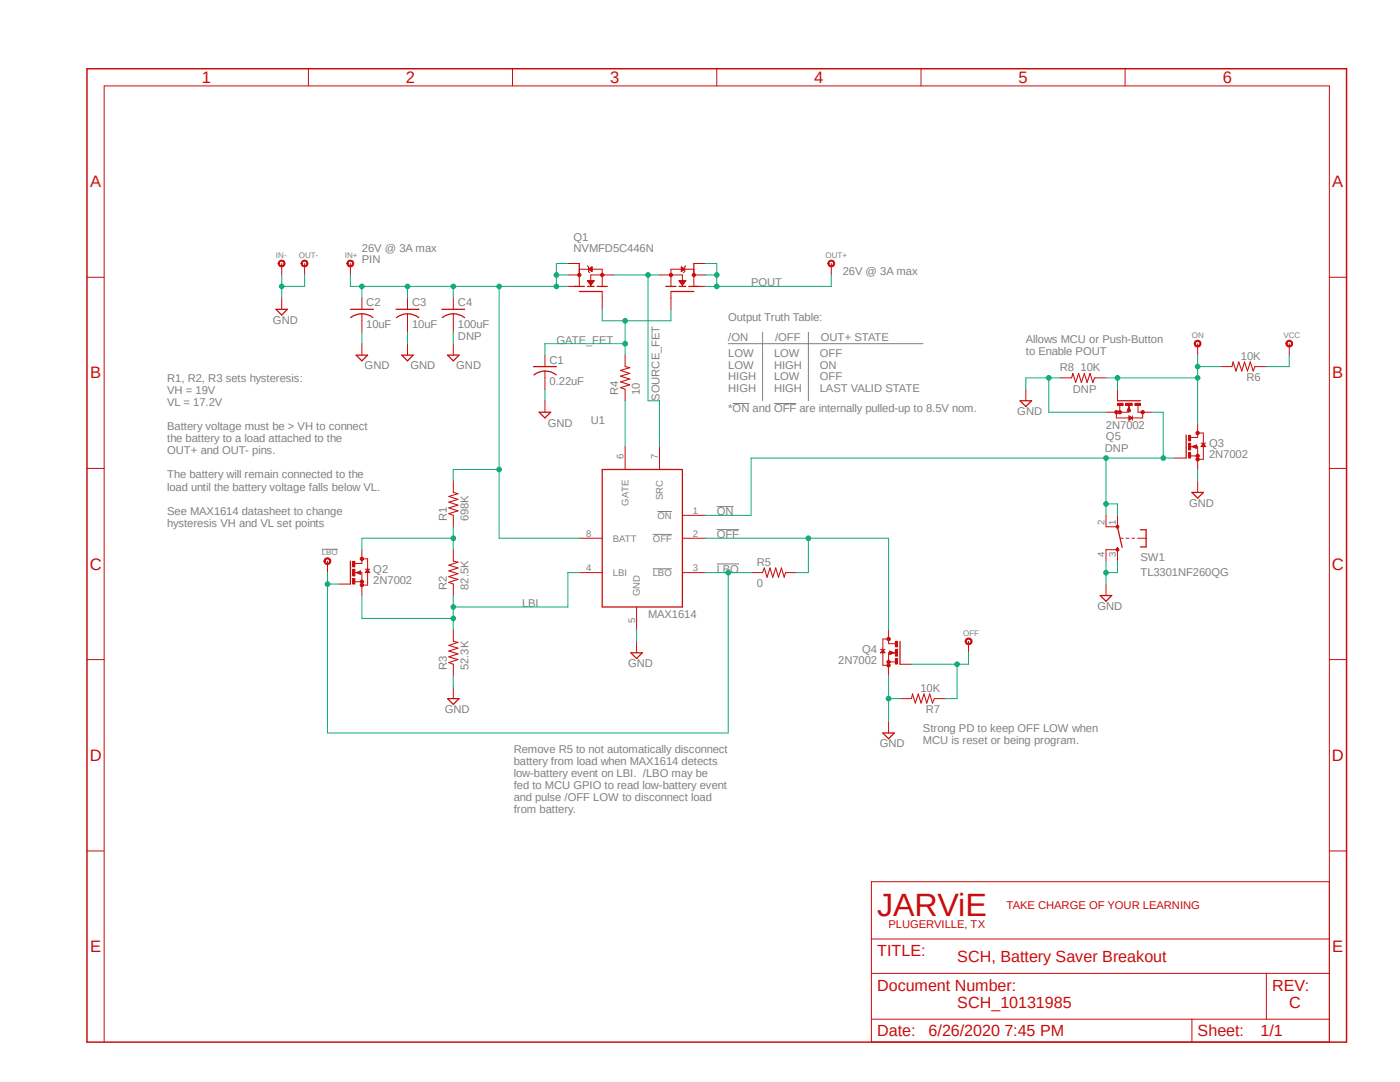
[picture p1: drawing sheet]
<svg xmlns="http://www.w3.org/2000/svg" width="279mm" height="216mm" viewBox="0 0 279 216" stroke-linecap="round" stroke-linejoin="round" font-family="sans-serif">
<path d="M16.9 13.4l252.2 195M269.1 13.4l-252.2 195" fill="none" stroke="#fff" stroke-width=".2"/>
<path d="M145.3 68.6h38.9M152.2 66.3v13.7M161.3 66.3v13.7M146.2 80.5h3.4M154.5 80.5h4.4M64.2 109.6h3.2M130.3 113.5h3.8M130.3 106.6h3.8M131.2 102.1h2.9M143 112.5h4.5M143 101.1h3.4M143 105.7h4.5" fill="none" stroke="#808080" stroke-width=".2"/>
<path d="M17.4 13.7h251.3v194.2h-251.3z" fill="none" stroke="#c90d0c" stroke-width=".3"/>
<g fill="none" stroke="#c90d0c" stroke-width=".2">
<path d="M61.6 13.7v3.4M102.3 13.7v3.4M143 13.7v3.4M183.8 13.7v3.4M224.5 13.7v3.4M17.4 55.3h3.4M69.9 52.6v2.3M265.3 55.3h3.4M108.8 70.9v2.3M108.8 74v3.7M124.8 70.9v2.3M124.8 77.7v2.3"/>
<path d="M17.4 93.5h3.4M90.5 96v2.3M124.8 89.1v4.6M131.6 89.1v4.6M265.3 93.5h3.4M90.5 102.8v2.3M90.5 109.7v2.3M90.5 116.5v2.3M115.6 114.3h4.6M115.6 107.4h4.6M136.2 114.3h4.6M136.2 107.4h4.6"/>
<path d="M136.2 102.8h4.6M149.9 114.3h2.3M156.8 114.3h2.2M17.4 131.6h3.4M90.5 125.7v2.3M90.5 132.5v2.3M127 121.1v4.6M265.3 131.6h3.4M17.4 169.8h3.4M265.3 175.9h-91.4v32h91.4v-190.8h-244.5v190.8M265.3 169.8h3.4M173.9 194.2h91.4"/>
<path d="M173.9 187.4h91.4M252.7 194.2v9.2M173.9 203.4h91.4M237.9 203.4v4.5"/>
</g>
<path d="M124.8 73.2l.9 .2-1.9 .5 1.9 .6-1.9 .6 1.9 .5-1.9 .6 1.9 .6-1.9 .5 1 .4M90.5 98.3l.9 .2-1.8 .6 1.8 .6-1.8 .5 1.8 .6-1.8 .5 1.8 .6-1.8 .6 .9 .3M90.5 112l.9 .2-1.8 .6 1.8 .5-1.8 .6 1.8 .6-1.8 .6 1.8 .5-1.8 .6 .9 .3M152.2 114.3l.3-1 .6 1.9 .6-1.9 .5 1.9 .6-1.9 .6 1.9 .6-1.9 .5 1.9 .3-.9M90.5 128l.9 .2-1.8 .6 1.8 .5-1.8 .6 1.8 .6-1.8 .6 1.8 .5-1.8 .6 .9 .3" fill="none" stroke="#c90d0c" stroke-width=".21"/>
<path d="M106.5 73.2h4.5M106.6 74.8a3.6 3.6 0 0 1 4.4 0M120.2 93.7h16v27.4h-16z" fill="none" stroke="#c90d0c" stroke-width=".25"/>
<path d="M69.6 52a.7 .7 0 0 1 1 .3 .7 .7 0 0 1-.6 1 .7 .7 0 0 1-.8-.7h.3a.46 .46 0 0 1 .5-.5 .46 .46 0 0 1 .4 .6 .46 .46 0 0 1-.7 .3l-.2-.4h-.3z" fill-rule="evenodd" fill="#c90d0c"/>
<path d="M69.6 52a.7 .7 0 0 1 1 .3 .7 .7 0 0 1-.6 1 .7 .7 0 0 1-.8-.7h.3a.46 .46 0 0 1 .5-.5 .46 .46 0 0 1 .4 .6 .46 .46 0 0 1-.7 .3l-.2-.4h-.3zM193.3 128v2.3" fill="none" stroke="#c90d0c" stroke-width=".2"/>
<path d="M193 127.4a.7 .7 0 0 1 1 .3 .7 .7 0 0 1-.6 1 .7 .7 0 0 1-.8-.7h.3a.46 .46 0 0 1 .3-.5 .46 .46 0 0 1 .5 .2 .46 .46 0 0 1-.2 .7 .46 .46 0 0 1-.6-.4h-.3z" fill-rule="evenodd" fill="#c90d0c"/>
<path d="M239 68.6v2.3M193 127.4a.7 .7 0 0 1 1 .3 .7 .7 0 0 1-.6 1 .7 .7 0 0 1-.8-.7h.3a.46 .46 0 0 1 .3-.5 .46 .46 0 0 1 .5 .2 .46 .46 0 0 1-.2 .7 .46 .46 0 0 1-.6-.4h-.3z" fill="none" stroke="#c90d0c" stroke-width=".2"/>
<path d="M238.4 68.2a.68 .68 0 0 1 1.1-.1 .68 .68 0 0 1-.2 1.1 .68 .68 0 0 1-1-.6h.2a.47 .47 0 0 1 .5-.5 .47 .47 0 0 1 .5 .5 .47 .47 0 0 1-.5 .4 .47 .47 0 0 1-.5-.4h-.2z" fill-rule="evenodd" fill="#c90d0c"/>
<path d="M165.9 52.6v2.3M108.8 80v2.3M238.4 68.2a.68 .68 0 0 1 1.1-.1 .68 .68 0 0 1-.2 1.1 .68 .68 0 0 1-1-.6h.2a.47 .47 0 0 1 .5-.5 .47 .47 0 0 1 .5 .5 .47 .47 0 0 1-.5 .4 .47 .47 0 0 1-.5-.4h-.2zM90.5 137.1v2.3M127 128v2.3" fill="none" stroke="#c90d0c" stroke-width=".2"/>
<path d="M107.6 82.3h2.3l-1.1 1.1zM89.3 139.4h2.3l-1.1 1.1zM125.9 130.3h2.3l-1.2 1.1z" fill="none" stroke="#c90d0c" stroke-width=".25"/>
<path d="M165.3 52.2a.68 .68 0 0 1 1.1-.1 .68 .68 0 0 1-.3 1.1 .68 .68 0 0 1-.9-.6h.2a.46 .46 0 0 1 .6-.5 .46 .46 0 0 1 .3 .6 .46 .46 0 0 1-.6 .3l-.3-.4h-.2z" fill-rule="evenodd" fill="#c90d0c"/>
<path d="M165.3 52.2a.68 .68 0 0 1 1.1-.1 .68 .68 0 0 1-.3 1.1 .68 .68 0 0 1-.9-.6h.2a.46 .46 0 0 1 .6-.5 .46 .46 0 0 1 .3 .6 .46 .46 0 0 1-.6 .3l-.3-.4h-.2zM70.8 116.1h1.4M71.1 114.3l.9-.4v.7zM72.2 111.5h1.2v5.3h-1.2v-2.5h-1.4M72.2 112v.4h-1.4M72.9 113.6h.9M73.4 113.6l.4 .7h-.9z" fill="none" stroke="#c90d0c" stroke-width=".2"/>
<path d="M69.9 112v4.5M71.3 114.3l.5 .2v-.5l-.4 .3M73.4 113.8l.2 .3h-.5z" fill="none" stroke="#c90d0c" stroke-width=".25"/>
<circle cx="72.2" cy="116.8" r=".33" fill="#c90d0c"/>
<circle cx="72.2" cy="116.8" r=".33" fill="none" stroke="#c90d0c" stroke-width=".2"/>
<circle cx="72.2" cy="116.1" r=".33" fill="#c90d0c"/>
<circle cx="72.2" cy="116.1" r=".33" fill="none" stroke="#c90d0c" stroke-width=".2"/>
<circle cx="72.2" cy="111.5" r=".33" fill="#c90d0c"/>
<circle cx="72.2" cy="111.5" r=".33" fill="none" stroke="#c90d0c" stroke-width=".2"/>
<path d="M70.4 112h.4v1.1h-.4z" fill-rule="evenodd" fill="#c90d0c"/>
<path d="M70.4 112h.4v1.1h-.4z" fill="none" stroke="#c90d0c" stroke-width=".2"/>
<path d="M70.4 115.4h.4v1.1h-.4z" fill-rule="evenodd" fill="#c90d0c"/>
<path d="M70.4 115.4h.4v1.1h-.4z" fill="none" stroke="#c90d0c" stroke-width=".2"/>
<path d="M70.4 113.6h.4v1.3h-.4z" fill-rule="evenodd" fill="#c90d0c"/>
<path d="M65.4 112v2.3M67.6 116.5h2.3M70.4 113.6h.4v1.3h-.4zM72.2 109.7v2.3M72.2 116.5v2.3" fill="none" stroke="#c90d0c" stroke-width=".2"/>
<path d="M65 111.4a.7 .7 0 0 1 1 .3 .7 .7 0 0 1-.5 1 .7 .7 0 0 1-.9-.7h.3a.45 .45 0 0 1 .3-.5 .45 .45 0 0 1 .5 .3 .45 .45 0 0 1-.2 .6 .45 .45 0 0 1-.6-.4h-.3z" fill-rule="evenodd" fill="#c90d0c"/>
<path d="M56.2 52.6v2.3M65 111.4a.7 .7 0 0 1 1 .3 .7 .7 0 0 1-.5 1 .7 .7 0 0 1-.9-.7h.3a.45 .45 0 0 1 .3-.5 .45 .45 0 0 1 .5 .3 .45 .45 0 0 1-.2 .6 .45 .45 0 0 1-.6-.4h-.3z" fill="none" stroke="#c90d0c" stroke-width=".2"/>
<path d="M55.6 52.2a.7 .7 0 0 1 1.2 0 .7 .7 0 0 1-.4 1.1 .7 .7 0 0 1-.9-.7h.3a.46 .46 0 0 1 .5-.5 .46 .46 0 0 1 .3 .6 .46 .46 0 0 1-.6 .3l-.2-.4h-.3z" fill-rule="evenodd" fill="#c90d0c"/>
<path d="M55.6 52.2a.7 .7 0 0 1 1.2 0 .7 .7 0 0 1-.4 1.1 .7 .7 0 0 1-.9-.7h.3a.46 .46 0 0 1 .5-.5 .46 .46 0 0 1 .3 .6 .46 .46 0 0 1-.6 .3l-.2-.4h-.3zM56.2 59.4v2.3M115.6 57.1v-3.4h4.6v3.4M117.2 53l.2 .3v.9l.3 .2M120.2 58.3v1.1M120.2 54.9h-2.3v2.2" fill="none" stroke="#c90d0c" stroke-width=".2"/>
<path d="M114.6 57.1h2M115.6 58.2h4.6M117.2 57.1h1.4M119.2 57.1h2M55.1 61.7h2.3l-1.2 1.2z" fill="none" stroke="#c90d0c" stroke-width=".25"/>
<circle cx="120.2" cy="54.9" r=".33" fill="#c90d0c"/>
<circle cx="120.2" cy="54.9" r=".33" fill="none" stroke="#c90d0c" stroke-width=".2"/>
<circle cx="115.6" cy="54.9" r=".33" fill="#c90d0c"/>
<g fill="none" stroke="#c90d0c" stroke-width=".2">
<path d="M117.2 56h1.4l-.7 .9zM117.3 56.1h1.2M117.3 56.2h1.1M117.4 56.3h1M117.4 53.7l.8-.4v.9zM117.5 53.7h.7M117.5 56.4h.8M117.6 56.5h.6M117.6 53.8h.6M117.6 53.6h.6M117.7 56.6h.4M117.7 53.9h.5"/>
<path d="M117.7 53.5h.5M117.7 56.7h.4M117.8 56.8h.2M117.8 54h.4M117.9 53.4h.3M117.9 56.8h.1M117.9 56.9h.1M117.9 54h.3M118 54.1h.2M118.1 53.3h.1M133.9 57.1v-3.4h4.6v3.4M133.9 58.3v1.1"/>
<path d="M133.9 54.9h2.3v2.2M136.9 53l-.2 .3v.9l-.3 .2"/>
<circle cx="115.6" cy="54.9" r=".33"/>
</g>
<path d="M132.9 57.1h2M133.9 58.2h4.6M135.5 57.1h1.4M137.5 57.1h2" fill="none" stroke="#c90d0c" stroke-width=".25"/>
<circle cx="133.9" cy="54.9" r=".33" fill="#c90d0c"/>
<circle cx="133.9" cy="54.9" r=".33" fill="none" stroke="#c90d0c" stroke-width=".2"/>
<circle cx="138.5" cy="54.9" r=".33" fill="#c90d0c"/>
<g fill="none" stroke="#c90d0c" stroke-width=".2">
<path d="M60.8 52.6v2.3M113.3 54.9h2.3M113.3 57.1h2.3M113.3 52.6h2.3M120.2 59.4v2.3M120.2 54.9h2.3M131.6 54.9h2.3M133.9 59.4v2.3M135.5 56h1.4l-.7 .9zM135.6 56.1h1.2M135.6 56.2h1.1M135.7 56.3h1"/>
<path d="M135.8 56.4h.8M135.8 56.5h.7M135.9 56.5h.6M136 53.3l.7 .4-.7 .5zM136 54.1h.1M136 54h.1M136 54h.3M136 53.9h.4M136 53.8h.5M136 53.7h.6M136 53.6h.5M136 53.5h.4"/>
<path d="M136 53.4h.2M136 53.4h.1M136 53.3h.1M136 56.6h.4M136 56.7h.4M136.1 56.8h.2M136.1 56.8h.1M136.2 56.9h.1M138.5 54.9h2.3M138.5 57.1h2.3M138.5 52.6h2.3"/>
<circle cx="138.5" cy="54.9" r=".33"/>
</g>
<path d="M115.6 52.6v2.3M138.5 52.6v2.3" fill="none" stroke="#c90d0c" stroke-width=".25"/>
<path d="M60.2 52.2a.7 .7 0 0 1 1.1 0 .7 .7 0 0 1-.4 1.1 .7 .7 0 0 1-.8-.7h.2a.46 .46 0 0 1 .6-.5 .46 .46 0 0 1 .3 .6 .46 .46 0 0 1-.7 .3l-.2-.4h-.2z" fill-rule="evenodd" fill="#c90d0c"/>
<path d="M60.2 52.2a.7 .7 0 0 1 1.1 0 .7 .7 0 0 1-.4 1.1 .7 .7 0 0 1-.8-.7h.2a.46 .46 0 0 1 .6-.5 .46 .46 0 0 1 .3 .6 .46 .46 0 0 1-.7 .3l-.2-.4h-.2zM220.7 116.5v2.3M220.7 109.7h2.3M220.7 105.1h2.3M223.6 107.4h.6M224.7 107.4h.6M225.9 107.4h.5M227 107.4h1.7" fill="none" stroke="#c90d0c" stroke-width=".2"/>
<path d="M219.6 118.8h2.3l-1.2 1.2zM223 109.2v.5M223 105.1l.9 4.1M227.6 105.7h1.1v3.4h-1.1" fill="none" stroke="#c90d0c" stroke-width=".25"/>
<circle cx="223" cy="105.1" r=".3" fill="#c90d0c"/>
<circle cx="223" cy="105.1" r=".3" fill="none" stroke="#c90d0c" stroke-width=".2"/>
<circle cx="223" cy="109.7" r=".3" fill="#c90d0c"/>
<g fill="none" stroke="#c90d0c" stroke-width=".2">
<path d="M237.7 91h1.3M237.9 89.1l.9-.3v.7zM239 86.4h1.2v5.3h-1.2v-2.6h-1.3M239 86.8v.5h-1.3M239.7 88.4h.9M240.2 88.4l.4 .7h-.9zM220.7 102.8v2.3M220.7 109.7v2.3M223 102.8v2.3M223 109.7v2.3"/>
<circle cx="223" cy="109.7" r=".3"/>
</g>
<path d="M236.7 86.8v4.6M238.1 89.1l.6 .3v-.5l-.5 .2M240.2 88.7l.2 .3h-.5z" fill="none" stroke="#c90d0c" stroke-width=".25"/>
<circle cx="239" cy="91.7" r=".33" fill="#c90d0c"/>
<circle cx="239" cy="91.7" r=".33" fill="none" stroke="#c90d0c" stroke-width=".2"/>
<circle cx="239" cy="91" r=".33" fill="#c90d0c"/>
<circle cx="239" cy="91" r=".33" fill="none" stroke="#c90d0c" stroke-width=".2"/>
<circle cx="239" cy="86.4" r=".33" fill="#c90d0c"/>
<circle cx="239" cy="86.4" r=".33" fill="none" stroke="#c90d0c" stroke-width=".2"/>
<path d="M237.2 86.9h.4v1.1h-.4z" fill-rule="evenodd" fill="#c90d0c"/>
<path d="M237.2 86.9h.4v1.1h-.4z" fill="none" stroke="#c90d0c" stroke-width=".2"/>
<path d="M237.2 90.3h.4v1.1h-.4z" fill-rule="evenodd" fill="#c90d0c"/>
<path d="M237.2 90.3h.4v1.1h-.4z" fill="none" stroke="#c90d0c" stroke-width=".2"/>
<path d="M237.2 88.4h.4v1.4h-.4z" fill-rule="evenodd" fill="#c90d0c"/>
<g fill="none" stroke="#c90d0c" stroke-width=".2">
<path d="M243.6 73.2h2.3M250.4 73.2h2.3M234.4 91.4h2.3M237.2 88.4h.4v1.4h-.4zM239 84.5v2.3M239 91.4v2.3M239 96v2.3M175.7 129.6h.9M176.2 129.6l.4 .7h-.9zM177.3 127.5h-1.1v5.3h1.1v-2.5h1.4M177.3 128v.4h1.4M177.3 132.1h1.4"/>
<path d="M177.5 129.9l1 .4-1 .3z"/>
</g>
<path d="M237.9 98.3h2.3l-1.2 1.1zM176.2 129.8l.2 .3h-.5zM178.1 130.3l-.4-.3v.5l.5-.2M179.6 128v4.5" fill="none" stroke="#c90d0c" stroke-width=".25"/>
<path d="M245.9 73.2l.2-1 .6 1.8 .5-1.8 .6 1.8 .6-1.8 .6 1.8 .5-1.8 .6 1.8 .3-.8" fill="none" stroke="#c90d0c" stroke-width=".21"/>
<circle cx="177.3" cy="132.8" r=".33" fill="#c90d0c"/>
<circle cx="177.3" cy="132.8" r=".33" fill="none" stroke="#c90d0c" stroke-width=".2"/>
<circle cx="177.3" cy="132.1" r=".33" fill="#c90d0c"/>
<circle cx="177.3" cy="132.1" r=".33" fill="none" stroke="#c90d0c" stroke-width=".2"/>
<circle cx="177.3" cy="127.5" r=".33" fill="#c90d0c"/>
<circle cx="177.3" cy="127.5" r=".33" fill="none" stroke="#c90d0c" stroke-width=".2"/>
<path d="M178.7 128h.4v1.1h-.4z" fill-rule="evenodd" fill="#c90d0c"/>
<path d="M178.7 128h.4v1.1h-.4z" fill="none" stroke="#c90d0c" stroke-width=".2"/>
<path d="M178.7 131.4h.4v1.1h-.4z" fill-rule="evenodd" fill="#c90d0c"/>
<path d="M178.7 131.4h.4v1.1h-.4z" fill="none" stroke="#c90d0c" stroke-width=".2"/>
<path d="M178.7 129.6h.4v1.3h-.4z" fill-rule="evenodd" fill="#c90d0c"/>
<path d="M257.3 68.6v2.3M177.3 125.7v2.3M177.3 132.5v2.3M178.7 129.6h.4v1.3h-.4zM179.6 132.5h2.3M177.3 144v2.3" fill="none" stroke="#c90d0c" stroke-width=".2"/>
<path d="M176.2 146.3h2.3l-1.2 1.1z" fill="none" stroke="#c90d0c" stroke-width=".25"/>
<path d="M256.7 68.2a.68 .68 0 0 1 1.1-.1 .68 .68 0 0 1-.2 1.1 .68 .68 0 0 1-1-.6h.2a.47 .47 0 0 1 .5-.5 .47 .47 0 0 1 .5 .5 .47 .47 0 0 1-.5 .4 .47 .47 0 0 1-.5-.4h-.2z" fill-rule="evenodd" fill="#c90d0c"/>
<g fill="none" stroke="#c90d0c" stroke-width=".2">
<path d="M72.2 59.4v2.3M81.3 59.4v2.3M72.2 62.6v3.7M72.2 68.6v2.3M81.3 62.6v3.7M81.3 68.6v2.3M256.7 68.2a.68 .68 0 0 1 1.1-.1 .68 .68 0 0 1-.2 1.1 .68 .68 0 0 1-1-.6h.2a.47 .47 0 0 1 .5-.5 .47 .47 0 0 1 .5 .5 .47 .47 0 0 1-.5 .4 .47 .47 0 0 1-.5-.4h-.2zM223.5 80.9v1.4M225.3 81.1l.3 .9h-.6zM225.3 80.9v1.4h-2.5v1.1h5.2v-1.1M225.3 83l.7 .4-.7 .5zM226 83v.9"/>
<path d="M227.1 80.9v1.4h.5M179.6 139.4h2.3M186.5 139.4h2.3"/>
</g>
<path d="M181.9 139.4l.2-.9 .6 1.8 .6-1.8 .5 1.8 .6-1.8 .6 1.8 .5-1.8 .6 1.8 .4-.9" fill="none" stroke="#c90d0c" stroke-width=".21"/>
<path d="M69.9 61.7h4.6M70 63.4a3.6 3.6 0 0 1 4.4 0M71.1 70.9h2.3l-1.2 1.1zM79 61.7h4.6M79.1 63.4a3.6 3.6 0 0 1 4.5 0M80.2 70.9h2.3l-1.2 1.1zM223 80h4.6M225.3 81.4l-.2 .5h.5l-.3-.4M225.4 83.2l.4 .2-.4 .3z" fill="none" stroke="#c90d0c" stroke-width=".25"/>
<circle cx="222.8" cy="82.3" r=".33" fill="#c90d0c"/>
<circle cx="222.8" cy="82.3" r=".33" fill="none" stroke="#c90d0c" stroke-width=".2"/>
<circle cx="223.5" cy="82.3" r=".33" fill="#c90d0c"/>
<circle cx="223.5" cy="82.3" r=".33" fill="none" stroke="#c90d0c" stroke-width=".2"/>
<circle cx="228.1" cy="82.3" r=".33" fill="#c90d0c"/>
<circle cx="228.1" cy="82.3" r=".33" fill="none" stroke="#c90d0c" stroke-width=".2"/>
<path d="M226.5 80.5h1.1v.4h-1.1z" fill-rule="evenodd" fill="#c90d0c"/>
<path d="M226.5 80.5h1.1v.4h-1.1z" fill="none" stroke="#c90d0c" stroke-width=".2"/>
<path d="M223.1 80.5h1.1v.4h-1.1z" fill-rule="evenodd" fill="#c90d0c"/>
<path d="M223.1 80.5h1.1v.4h-1.1z" fill="none" stroke="#c90d0c" stroke-width=".2"/>
<path d="M224.6 80.5h1.4v.4h-1.4z" fill-rule="evenodd" fill="#c90d0c"/>
<path d="M90.5 59.4v2.3M90.5 62.6v3.7M90.5 68.6v2.3M204.7 77.7v2.3M211.6 75.4h2.3M218.4 75.4h2.3M223 77.7v2.3M220.7 82.3h2.3M224.6 80.5h1.4v.4h-1.4zM227.6 82.3h2.3" fill="none" stroke="#c90d0c" stroke-width=".2"/>
<path d="M88.2 61.7h4.6M88.3 63.4a3.6 3.6 0 0 1 4.4 0M89.3 70.9h2.3l-1.1 1.1zM203.6 80h2.3l-1.2 1.1z" fill="none" stroke="#c90d0c" stroke-width=".25"/>
<path d="M213.9 75.4l.2-.9 .6 1.8 .6-1.8 .5 1.8 .6-1.8 .6 1.8 .6-1.8 .5 1.8 .3-.9" fill="none" stroke="#c90d0c" stroke-width=".21"/>
<path d="M65.4 114.3v32h79.9v-32h-4.5M65.4 116.5h2.2" fill="none" stroke="#0dab76" stroke-width=".2"/>
<circle cx="65.4" cy="116.5" r=".46" fill="#0dab76"/>
<g fill="none" stroke="#0dab76" stroke-width=".2">
<path d="M145.3 114.3h4.6"/>
<circle cx="65.4" cy="116.5" r=".46"/>
</g>
<circle cx="145.3" cy="114.3" r=".46" fill="#0dab76"/>
<g fill="none" stroke="#0dab76" stroke-width=".2">
<path d="M149.9 91.4v11.4h-9.1M220.7 91.4v11.4M220.7 100.5h2.3v2.3"/>
<circle cx="145.3" cy="114.3" r=".46"/>
</g>
<circle cx="220.7" cy="100.5" r=".46" fill="#0dab76"/>
<g fill="none" stroke="#0dab76" stroke-width=".2">
<path d="M149.9 91.4h70.8"/>
<circle cx="220.7" cy="100.5" r=".46"/>
</g>
<circle cx="220.7" cy="91.4" r=".46" fill="#0dab76"/>
<g fill="none" stroke="#0dab76" stroke-width=".2">
<path d="M220.7 91.4h13.7M229.9 82.3h2.3v9.1"/>
<circle cx="220.7" cy="91.4" r=".46"/>
</g>
<circle cx="232.2" cy="91.4" r=".46" fill="#0dab76"/>
<g fill="none" stroke="#0dab76" stroke-width=".2">
<path d="M56.2 54.9v4.5M60.8 54.9v2.2h-4.6M108.8 77.7v2.3M90.5 134.8v2.3M127 125.7v2.3"/>
<circle cx="232.2" cy="91.4" r=".46"/>
</g>
<circle cx="56.2" cy="57.1" r=".46" fill="#0dab76"/>
<g fill="none" stroke="#0dab76" stroke-width=".2">
<path d="M239 93.7v2.3M220.7 112v4.5M223 112v2.3h-2.3"/>
<circle cx="56.2" cy="57.1" r=".46"/>
</g>
<circle cx="220.7" cy="114.3" r=".46" fill="#0dab76"/>
<g fill="none" stroke="#0dab76" stroke-width=".2">
<path d="M177.3 134.8v9.2M177.3 139.4h2.3"/>
<circle cx="220.7" cy="114.3" r=".46"/>
</g>
<circle cx="177.3" cy="139.4" r=".46" fill="#0dab76"/>
<g fill="none" stroke="#0dab76" stroke-width=".2">
<path d="M72.2 66.3v2.3M81.3 66.3v2.3M209.3 75.4v6.9h11.4M211.6 75.4h-6.9v2.3"/>
<circle cx="177.3" cy="139.4" r=".46"/>
</g>
<circle cx="209.3" cy="75.4" r=".46" fill="#0dab76"/>
<g fill="none" stroke="#0dab76" stroke-width=".2">
<path d="M90.5 66.3v2.3M124.8 80v9.1M90.5 105.1v4.6M90.5 107.4h-18.3v2.3"/>
<circle cx="209.3" cy="75.4" r=".46"/>
</g>
<circle cx="90.5" cy="107.4" r=".46" fill="#0dab76"/>
<g fill="none" stroke="#0dab76" stroke-width=".2">
<path d="M69.9 54.9v2.2h29.7v50.3h16M99.6 93.7h-9.1v2.3"/>
<circle cx="90.5" cy="107.4" r=".46"/>
</g>
<circle cx="99.6" cy="93.7" r=".46" fill="#0dab76"/>
<g fill="none" stroke="#0dab76" stroke-width=".2">
<path d="M111 57.1h2.3"/>
<circle cx="99.6" cy="93.7" r=".46"/>
</g>
<circle cx="99.6" cy="57.1" r=".46" fill="#0dab76"/>
<g fill="none" stroke="#0dab76" stroke-width=".2">
<path d="M113.3 54.9h-2.3v2.2h-11.4"/>
<circle cx="99.6" cy="57.1" r=".46"/>
</g>
<circle cx="111" cy="57.1" r=".46" fill="#0dab76"/>
<g fill="none" stroke="#0dab76" stroke-width=".2">
<path d="M113.3 52.6h-2.3v2.3"/>
<circle cx="111" cy="57.1" r=".46"/>
</g>
<circle cx="111" cy="54.9" r=".46" fill="#0dab76"/>
<g fill="none" stroke="#0dab76" stroke-width=".2">
<path d="M72.2 57.1v2.3"/>
<circle cx="111" cy="54.9" r=".46"/>
</g>
<circle cx="72.2" cy="57.1" r=".46" fill="#0dab76"/>
<g fill="none" stroke="#0dab76" stroke-width=".2">
<path d="M81.3 57.1v2.3"/>
<circle cx="72.2" cy="57.1" r=".46"/>
</g>
<circle cx="81.3" cy="57.1" r=".46" fill="#0dab76"/>
<g fill="none" stroke="#0dab76" stroke-width=".2">
<path d="M90.5 57.1v2.3"/>
<circle cx="81.3" cy="57.1" r=".46"/>
</g>
<circle cx="90.5" cy="57.1" r=".46" fill="#0dab76"/>
<g fill="none" stroke="#0dab76" stroke-width=".2">
<path d="M120.2 61.7v2.3h13.7v-2.3M124.8 68.6h-16v2.3M124.8 64v6.9"/>
<circle cx="90.5" cy="57.1" r=".46"/>
</g>
<circle cx="124.8" cy="64" r=".46" fill="#0dab76"/>
<circle cx="124.8" cy="64" r=".46" fill="none" stroke="#0dab76" stroke-width=".2"/>
<circle cx="124.8" cy="68.6" r=".46" fill="#0dab76"/>
<g fill="none" stroke="#0dab76" stroke-width=".2">
<path d="M122.5 54.9h9.1M129.3 54.9v25.1h2.3v9.1"/>
<circle cx="124.8" cy="68.6" r=".46"/>
</g>
<circle cx="129.3" cy="54.9" r=".46" fill="#0dab76"/>
<g fill="none" stroke="#0dab76" stroke-width=".2">
<path d="M140.8 54.9h2.2v2.2M165.9 54.9v2.2h-25.1"/>
<circle cx="129.3" cy="54.9" r=".46"/>
</g>
<circle cx="143" cy="57.1" r=".46" fill="#0dab76"/>
<g fill="none" stroke="#0dab76" stroke-width=".2">
<path d="M140.8 52.6h2.2v2.3"/>
<circle cx="143" cy="57.1" r=".46"/>
</g>
<circle cx="143" cy="54.9" r=".46" fill="#0dab76"/>
<g fill="none" stroke="#0dab76" stroke-width=".2">
<path d="M90.5 118.8v6.9M115.6 114.3h-2.3v6.8h-22.8"/>
<circle cx="143" cy="54.9" r=".46"/>
</g>
<circle cx="90.5" cy="121.1" r=".46" fill="#0dab76"/>
<g fill="none" stroke="#0dab76" stroke-width=".2">
<path d="M72.2 118.8v4.6h18.3"/>
<circle cx="90.5" cy="121.1" r=".46"/>
</g>
<circle cx="90.5" cy="123.4" r=".46" fill="#0dab76"/>
<g fill="none" stroke="#0dab76" stroke-width=".2">
<path d="M140.8 107.4h36.5M161.3 107.4v6.9h-2.3"/>
<circle cx="90.5" cy="123.4" r=".46"/>
</g>
<circle cx="161.3" cy="107.4" r=".46" fill="#0dab76"/>
<g fill="none" stroke="#0dab76" stroke-width=".2">
<path d="M239 73.2h4.6M239 70.9v13.6M177.3 107.4v18.3"/>
<circle cx="161.3" cy="107.4" r=".46"/>
</g>
<circle cx="239" cy="73.2" r=".46" fill="#0dab76"/>
<g fill="none" stroke="#0dab76" stroke-width=".2">
<path d="M239 75.4h-16v2.3"/>
<circle cx="239" cy="73.2" r=".46"/>
</g>
<circle cx="239" cy="75.4" r=".46" fill="#0dab76"/>
<g fill="none" stroke="#0dab76" stroke-width=".2">
<path d="M220.7 75.4h2.3"/>
<circle cx="239" cy="75.4" r=".46"/>
</g>
<circle cx="223" cy="75.4" r=".46" fill="#0dab76"/>
<g fill="none" stroke="#0dab76" stroke-width=".2">
<path d="M257.3 70.9v2.3h-4.6M191 132.5v6.9h-2.2M193.3 130.3v2.2h-11.4"/>
<circle cx="223" cy="75.4" r=".46"/>
</g>
<circle cx="191" cy="132.5" r=".46" fill="#0dab76"/>
<circle cx="191" cy="132.5" r=".46" fill="none" stroke="#0dab76" stroke-width=".2"/>
<text font-size="6.4" fill="#c90d0c" x="175" y="182.8">JARViE</text>
<g font-size="3.3" fill="#c90d0c">
<text x="40.3" y="16.6">1</text>
<text x="81" y="16.6">2</text>
<text x="121.8" y="16.6">3</text>
<text x="162.5" y="16.6">4</text>
<text x="203.3" y="16.6">5</text>
<text x="244.1" y="16.6">6</text>
<text x="18" y="37.4">A</text>
<text x="265.9" y="37.4">A</text>
<text x="18" y="75.5">B</text>
<text x="265.9" y="75.5">B</text>
<text x="17.9" y="113.7">C</text>
<text x="265.8" y="113.7">C</text>
<text x="17.9" y="151.8">D</text>
<text x="265.8" y="151.8">D</text>
<text x="18" y="190">E</text>
<text x="265.9" y="190">E</text>
</g>
<g font-size="3.2" fill="#c90d0c">
<text x="175" y="190.8">TITLE:</text>
<text x="191.1" y="191.9">SCH, Battery Saver Breakout</text>
<text x="175" y="197.7">Document Number:</text>
<text x="253.9" y="197.7">REV:</text>
<text x="191.1" y="201.1">SCH_10131985</text>
<text x="257.3" y="201.1">C</text>
<text x="175" y="206.8">Date:</text>
<text x="185.3" y="206.8">6/26/2020 7:45 PM</text>
<text x="239" y="206.8">Sheet:</text>
<text x="251.6" y="206.8">1/1</text>
</g>
<g font-size="2.2" fill="#808080">
<text x="72.2" y="50.3">26V @ 3A max</text>
<text x="72.2" y="52.6">PIN</text>
<text x="114.5" y="50.3">NVMFD5C446N</text>
<text x="114.5" y="48">Q1</text>
<text x="149.9" y="57.1">POUT</text>
<text x="168.2" y="54.9">26V @ 3A max</text>
<text x="54.5" y="64.6">GND</text>
<text x="73.1" y="61.1">C2</text>
<text x="73.1" y="65.5">10uF</text>
<text x="82.3" y="61.1">C3</text>
<text x="82.3" y="65.5">10uF</text>
<text x="91.4" y="65.5">100uF</text>
<text x="91.4" y="61.1">C4</text>
<text x="145.3" y="64">Output Truth Table:</text>
<text x="91.4" y="67.9">DNP</text>
<text x="111" y="68.6">GATE_FET</text>
<text x="145.3" y="68.1">/ON</text>
<text x="145.3" y="71.3">LOW</text>
<text x="154.5" y="71.3">LOW</text>
<text x="154.7" y="68.1">/OFF</text>
<text x="163.6" y="71.3">OFF</text>
<text x="163.8" y="68.1">OUT+ STATE</text>
<text x="204.7" y="68.5">Allows MCU or Push-Button</text>
<text x="204.7" y="70.9">to Enable POUT</text>
<text x="247.6" y="71.8">10K</text>
<text x="33.4" y="76.2">R1, R2, R3 sets hysteresis:</text>
<text x="72.8" y="73.7">GND</text>
<text x="81.9" y="73.7">GND</text>
<text x="91.1" y="73.7">GND</text>
<text x="109.7" y="76.9">0.22uF</text>
<text x="109.7" y="72.6">C1</text>
<text x="145.3" y="73.6">LOW</text>
<text x="145.3" y="75.9">HIGH</text>
<text x="154.5" y="75.9">LOW</text>
<text x="154.5" y="73.6">HIGH</text>
<text x="163.6" y="73.6">ON</text>
<text x="163.6" y="75.9">OFF</text>
<text x="211.5" y="74">R8</text>
<text x="215.6" y="74">10K</text>
<text x="248.8" y="76.1">R6</text>
<text x="33.4" y="78.6">VH = 19V</text>
<text x="33.4" y="81">VL = 17.2V</text>
<text x="123.4" y="78.8" transform="rotate(-90 123.4 78.8)">R4</text>
<text x="127.7" y="78.8" transform="rotate(-90 127.7 78.8)">10</text>
<text x="131.6" y="80" transform="rotate(-90 131.6 80)">SOURCE_FET</text>
<text x="145.3" y="78.1">HIGH</text>
<text x="145.3" y="82.3">*ON and OFF are internally pulled-up to 8.5V nom.</text>
<text x="154.5" y="78.1">HIGH</text>
<text x="163.6" y="78.1">LAST VALID STATE</text>
<text x="203" y="82.8">GND</text>
<text x="214.1" y="78.4">DNP</text>
<text x="33.4" y="85.8">Battery voltage must be &gt; VH to connect</text>
<text x="33.4" y="88.2">the battery to a load attached to the</text>
<text x="109.3" y="85.1">GND</text>
<text x="117.9" y="84.5">U1</text>
<text x="220.7" y="85.7">2N7002</text>
<text x="220.7" y="87.8">Q5</text>
<text x="241.3" y="89.1">Q3</text>
<text x="33.4" y="90.6">OUT+ and OUT- pins.</text>
<text x="33.4" y="95.5">The battery will remain connected to the</text>
<text x="220.5" y="90.3">DNP</text>
<text x="241.3" y="91.4">2N7002</text>
<text x="33.4" y="97.9">load until the battery voltage falls below VL.</text>
<text x="237.3" y="101.1">GND</text>
<text x="33.4" y="102.7">See MAX1614 datasheet to change</text>
<text x="33.4" y="105.1">hysteresis VH and VL set points</text>
<text x="89.2" y="104" transform="rotate(-90 89.2 104)">R1</text>
<text x="93.5" y="104" transform="rotate(-90 93.5 104)">698K</text>
<text x="143" y="102.8">ON</text>
<text x="143" y="107.4">OFF</text>
<text x="151" y="112.9">R5</text>
<text x="227.6" y="112">SW1</text>
<text x="74.5" y="116.5">2N7002</text>
<text x="74.5" y="114.3">Q2</text>
<text x="89.2" y="117.7" transform="rotate(-90 89.2 117.7)">R2</text>
<text x="93.5" y="117.7" transform="rotate(-90 93.5 117.7)">82.5K</text>
<text x="143" y="114.3">LBO</text>
<text x="151" y="117.2">0</text>
<text x="227.6" y="114.9">TL3301NF260QG</text>
<text x="104.2" y="121.1">LBI</text>
<text x="129.3" y="123.4">MAX1614</text>
<text x="219" y="121.7">GND</text>
<text x="172.1" y="130.3">Q4</text>
<text x="89.2" y="133.7" transform="rotate(-90 89.2 133.7)">R3</text>
<text x="93.5" y="133.7" transform="rotate(-90 93.5 133.7)">52.3K</text>
<text x="125.3" y="133.1">GND</text>
<text x="167.3" y="132.5">2N7002</text>
<text x="88.8" y="142.2">GND</text>
<text x="183.7" y="138">10K</text>
<text x="184.8" y="142.4">R7</text>
<text x="175.6" y="149.1">GND</text>
<text x="184.2" y="146.1">Strong PD to keep OFF LOW when</text>
<text x="184.2" y="148.5">MCU is reset or being program.</text>
<text x="102.5" y="150.2">Remove R5 to not automatically disconnect</text>
<text x="102.5" y="152.6">battery from load when MAX1614 detects</text>
<text x="102.5" y="155">low-battery event on LBI. /LBO may be</text>
<text x="102.5" y="157.4">fed to MCU GPIO to read low-battery event</text>
<text x="102.5" y="159.9">and pulse /OFF LOW to disconnect load</text>
<text x="102.5" y="162.3">from battery.</text>
</g>
<g font-size="2.2" fill="#c90d0c">
<text x="177.3" y="185.1">PLUGERVILLE, TX</text>
<text x="200.9" y="181.4">TAKE CHARGE OF YOUR LEARNING</text>
</g>
<g font-size="1.9" fill="#808080">
<text x="124.5" y="91.6" transform="rotate(-90 124.5 91.6)">6</text>
<text x="131.3" y="91.6" transform="rotate(-90 131.3 91.6)">7</text>
<text x="125.4" y="100.9" transform="rotate(-90 125.4 100.9)">GATE</text>
<text x="132.3" y="99.9" transform="rotate(-90 132.3 99.9)">SRC</text>
<text x="117" y="107.1">8</text>
<text x="131.2" y="103.5">ON</text>
<text x="138.3" y="107.1">2</text>
<text x="138.3" y="102.5">1</text>
<text x="220.4" y="104.8" transform="rotate(-90 220.4 104.8)">2</text>
<text x="222.7" y="104.8" transform="rotate(-90 222.7 104.8)">1</text>
<text x="117" y="114">4</text>
<text x="122.3" y="108.1">BATT</text>
<text x="130.3" y="108.1">OFF</text>
<text x="138.3" y="114">3</text>
<text x="220.4" y="111.1" transform="rotate(-90 220.4 111.1)">4</text>
<text x="222.7" y="111.1" transform="rotate(-90 222.7 111.1)">3</text>
<text x="122.3" y="114.9">LBI</text>
<text x="127.7" y="119" transform="rotate(-90 127.7 119)">GND</text>
<text x="130.3" y="114.9">LBO</text>
<text x="126.7" y="124.3" transform="rotate(-90 126.7 124.3)">5</text>
</g>
<g font-size="1.6" fill="#808080">
<text x="55.1" y="51.4">IN-</text>
<text x="59.6" y="51.4">OUT-</text>
<text x="68.8" y="51.4">IN+</text>
<text x="164.8" y="51.4">OUT+</text>
<text x="237.9" y="67.4">ON</text>
<text x="256.2" y="67.4">VCC</text>
<text x="64.2" y="110.8">LBO</text>
<text x="192.2" y="126.8">OFF</text>
</g>
</svg>
